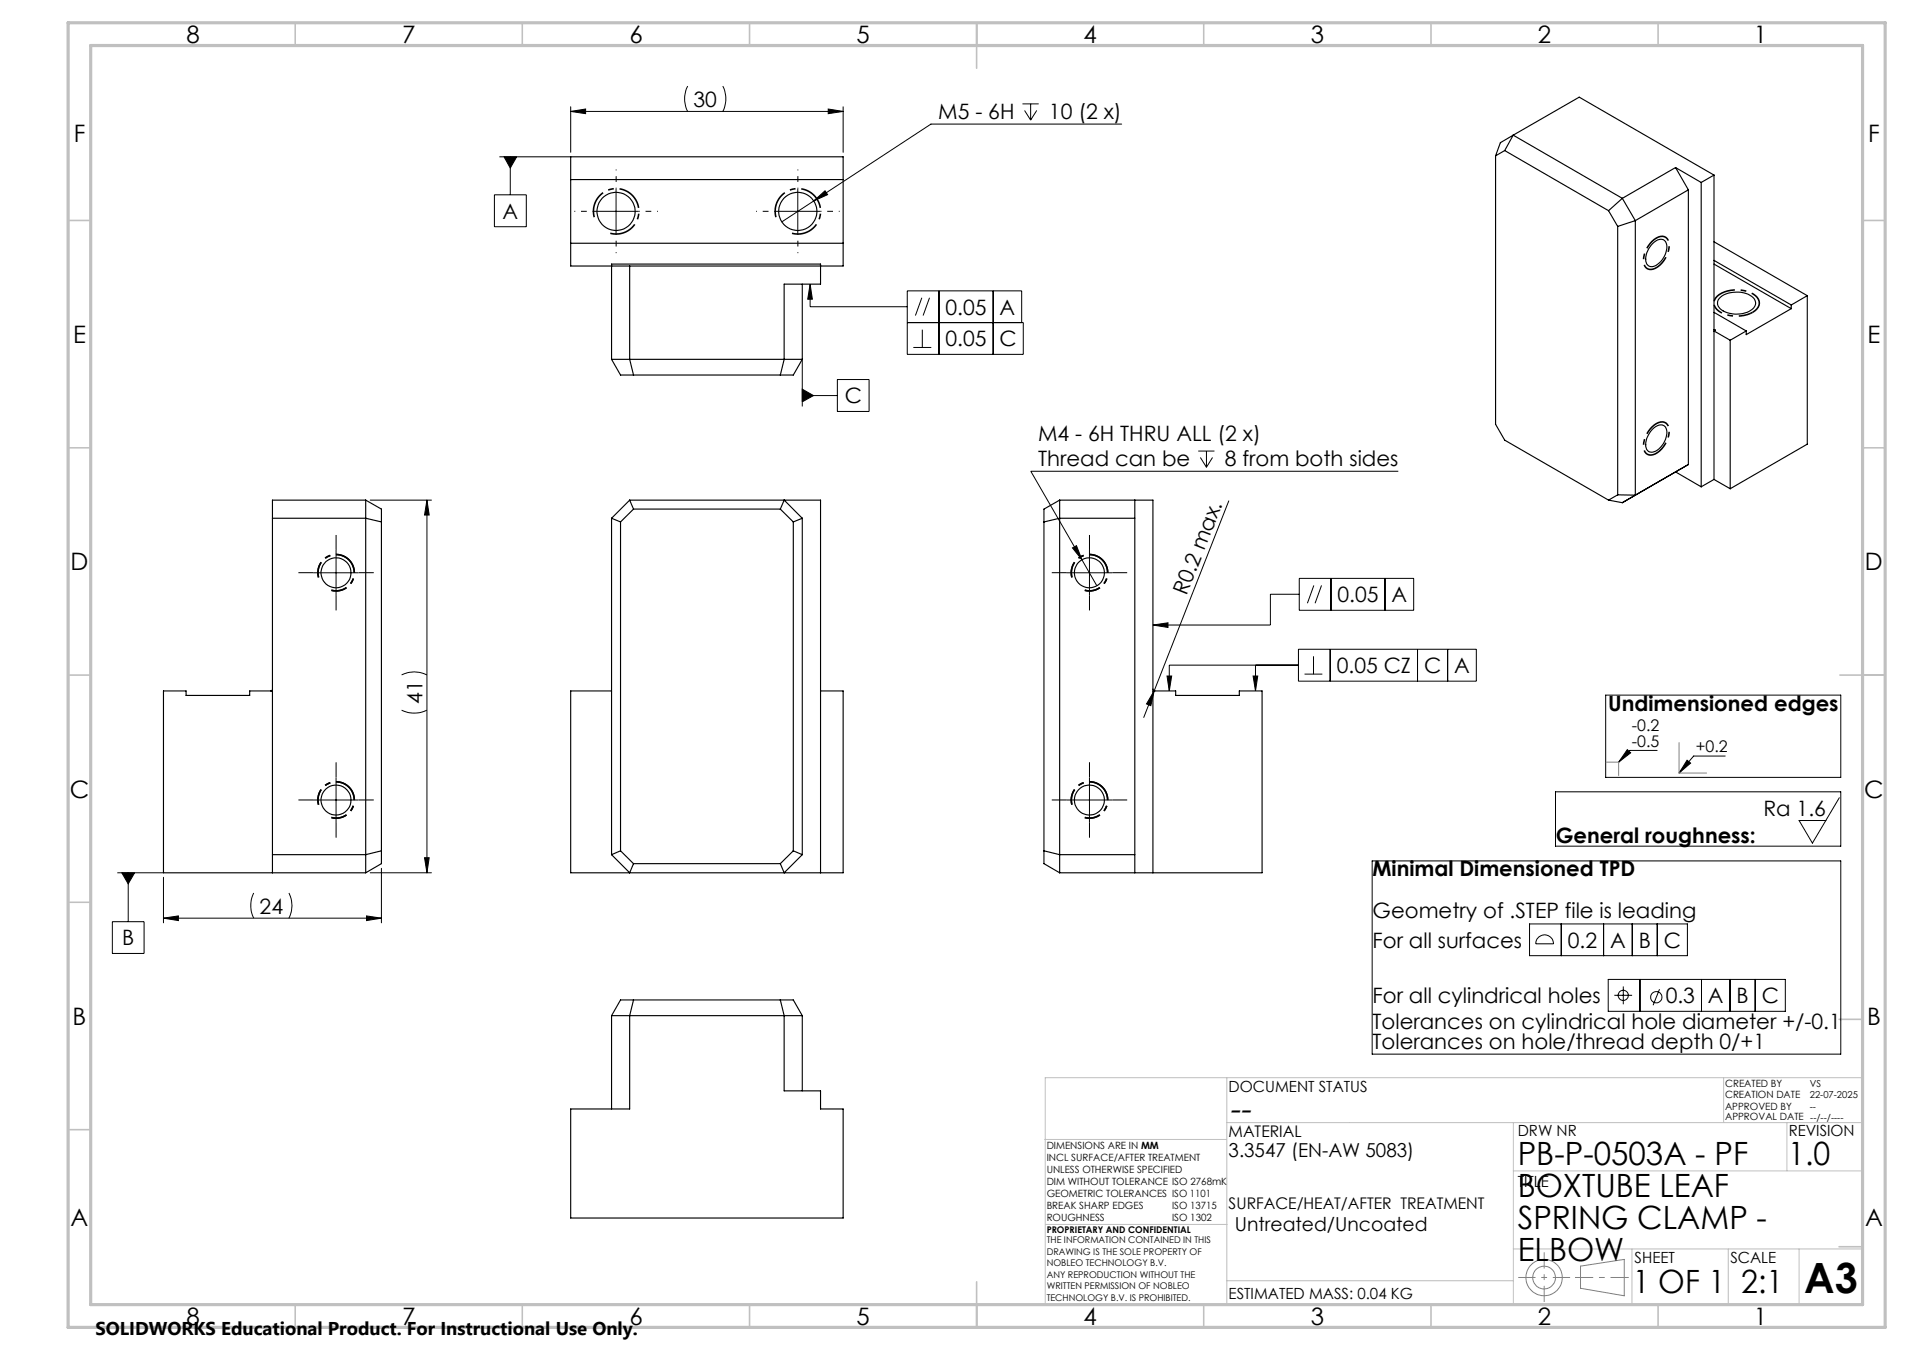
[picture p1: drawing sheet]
<svg xmlns="http://www.w3.org/2000/svg" width="420mm" height="297mm" viewBox="0 0 420 297" stroke-linecap="round" stroke-linejoin="round" font-family="sans-serif">
<g fill="none" stroke="#000" stroke-width=".22">
<path d="M151.4 18.9a6.1 6.1 0 0 0 0 5.6M159.1 18.9a6.1 6.1 0 0 1 0 5.6M109.9 34.5h15.7M110.9 34.5h2.8l-1.4 2.5zM112.3 34.5v8.4M125.6 24.5l3.3-.5v1zM125.6 23.5v10M125.6 24.5h60M182.3 24l3.3 .5-3.3 .5zM185.6 23.5v10M225.1 22.9h3.5M225.5 24.3l1.4 2.1"/>
<path d="M226.9 22.9v3.5M228.2 24.3l-1.3 2.1M246.9 27.3h-42l-25.8 16.9M108.8 42.9h7.1v7h-7.1zM130.6 46.5h10M135.6 41.5v10M170.6 46.5h10M175.6 41.5v10M179.1 44.2l2.5-2.2 .6 .8zM179.1 44.2l-7 4.6M176.6 79.1v10.3M178.3 62.5l.5 3.3h-1z"/>
<path d="M178.3 62.5v5h21.4M199.7 71h25.5v7h-25.5v-14h25.2v7M201 76.4h4M202.9 65.5l-1.4 3.9M203 72.5v3.9M204.6 65.5l-1.4 3.9M206.7 64v14M218.6 64v14M176.6 85.6l2.5 1.4-2.5 1.4zM176.6 87h7.7M184.3 83.5h7v7h-7zM263.8 99.2h3.5"/>
<path d="M265.6 99.2v3.6M81.5 110h13.5M94 110l.5 3.3h-1zM94 110v82M264.2 100.6l1.4 2.2M266.9 100.6l-1.3 2.2M270.5 110.1l-18.8 47.8M307.8 103.7h-80.9l14.5 25.2M69 126h10M74 121v10M234.8 126h10M236.1 120.5l.9-.5 1.2 3.2z"/>
<path d="M239.8 121v10M253.8 137.5l3.3-.5v1zM286 127.2h25.2v7.1h-25.2zM286 130.7h-6.4v6.8h-25.8M289.2 128.8l-1.4 3.9M290.9 128.8l-1.4 3.9M293 127.2v7.1M304.9 127.2v7.1M88.4 156.2a6.4 6.4 0 0 0 5.6 0M88.4 148.5a6.1 6.1 0 0 1 5.6 0M254.1 152l-.8 3.3-.9-.4zM256.9 148.7h1l-.5 3.3z"/>
<path d="M275.8 148.7h1.1l-.5 3.3zM276.4 146.3v5.7M285.8 142.8h39.2v7.1h-39.2zM285.8 146.3h-28.4v5.7M287.2 148.3h3.9M289.1 144.4v3.9M292.8 142.8v7.1M312 142.8v7.1M318.7 142.8v7.1M353.4 152.9h51.8v18.1h-51.8zM69 176h10M74 171v10"/>
<path d="M234.8 176h10M239.8 171v10M342.4 174.2h62.8v12h-62.8zM358.2 164.9l.8 .7-2.7 2.1zM364.8 165.1h-6l-2.5 2.6M371.4 167.2l.7 .7-2.5 2.2zM379.8 166.3h-7l-3.2 3.8M404.9 175.5l-5.9 10-3-5h5.9M25.8 192h10.2M26.8 192h2.8l-1.4 2.4zM28.2 192v10.8M36 193v10"/>
<path d="M55.8 196.5a6.4 6.4 0 0 0 0 5.5M63.6 196.5a6.1 6.1 0 0 1 0 5.5M81.5 192h13.5M84 191v12M93.5 188.7h1l-.5 3.3zM302 189.4h103.2v42.5h-103.2zM24.7 202.8h7v7h-7zM36 202l3.3-.5v1zM36 202h48M80.7 201.5l3.3 .5-3.3 .5zM336.7 203.3h34.7v7h-34.7zM338.7 206.2a1.99 1.99 0 0 1 2.1-.3 1.99 1.99 0 0 1 1.2 1.7h-3.9a1.92 1.92 0 0 1 .6-1.4z"/>
<path d="M343.7 203.3v7M353 203.3v7M354 215.5h39v7h-39zM355.4 219h3.9M357.3 217v3.9M359.3 203.3v7M361 215.5v7M364.8 203.3v7M365.3 217.6l-1.4 3.6M374.5 215.5v7M380.8 215.5v7M386.4 215.5v7"/>
<circle cx="357.3" cy="219" r="1.13"/>
<circle cx="364.6" cy="219.4" r="1.24"/>
</g>
<g fill="none" stroke="#808080" stroke-width=".22">
<path d="M353.6 167.7h2.7v2.9M369.6 163.4v6.7h6.1M347.9 278.5l9.6-1.4v8l-9.6-1.7z"/>
<circle cx="339.9" cy="281" r="2.51"/>
<circle cx="339.9" cy="281.1" r="4"/>
</g>
<path d="M334.2 281h11.4" fill="none" stroke="#808080" stroke-width=".22" stroke-dasharray="15.2 1.3 1.3 1.3" stroke-dashoffset="11.4" stroke-linecap="butt"/>
<path d="M339.9 275.5v10.9" fill="none" stroke="#808080" stroke-width=".22" stroke-dasharray="15.2 1.3 1.3 1.3" stroke-dashoffset="11.7" stroke-linecap="butt"/>
<path d="M346.7 281h11.8" fill="none" stroke="#808080" stroke-width=".22" stroke-dasharray="15.2 1.3 1.3 1.3" stroke-dashoffset="11.2" stroke-linecap="butt"/>
<g fill="none" stroke="#c0c0c0" stroke-width=".22">
<path d="M270.1 237.1v49.9M379.4 237.1v9.9M410.1 237.1h-180v49.9M230 250.7h40M270.1 247h140M333.1 257.6h77M333.1 247v40M393.3 247v10.6M230.2 269.4h39.9M333.1 274.8h77M359.2 274.8v12.2M380.4 274.8v12.2"/>
<path d="M396 274.8v12.2M270.1 281.8h63"/>
</g>
<g fill="none" stroke="#c0c0c0" stroke-width=".35">
<path d="M65 5v5M115 5v5M165 5v5M215 5v10M265 5v5M315 5v5M365 5v5M15 48.5h5M410 48.5h5M15 98.5h5M410 98.5h5M15 148.5h5"/>
<path d="M405 148.5h10M15 198.5h5M404.8 224.3h5M15 248.5h5M404.8 274.3h5M65 287v5M115 287v5M165 287v5M215 282v10M265 287v5M315 287v5M365 287v5"/>
</g>
<path d="M15 5h400v287h-400zM20 10h390v277h-390z" fill="none" stroke="#c0c0c0" stroke-width=".7"/>
<g fill="#000">
<path d="M254.1 152l-.8 3.3-.9-.4z"/>
<path d="M125.6 24.5l3.3-.5v1zM182.3 24l3.3 .5-3.3 .5zM179.1 44.2l3.1-1.4-.6-.8zM36 202l3.3-.5v1zM80.7 201.5l3.3 .5-3.3 .5z"/>
<path d="M178.3 62.5l.5 3.3h-1zM110.9 34.5l1.4 2.5 1.4-2.5zM176.6 85.6l2.5 1.4-2.5 1.4zM236.1 120.5l2.1 2.7-1.2-3.2zM256.9 148.7h1l-.5 3.3zM275.8 148.7h1.1l-.5 3.3zM253.8 137.5l3.3-.5v1zM26.8 192l1.4 2.4 1.4-2.4z"/>
<path d="M94 110l.5 3.3h-1zM93.5 188.7h1l-.5 3.3z"/>
<path d="M371.4 167.2l.7 .7-2.5 2.2zM358.2 164.9l.8 .7-2.7 2.1z"/>
</g>
<g fill="none" stroke="#000" stroke-width=".25">
<path d="M125.6 34.5h60v24h-60zM125.6 39.5h60M329.2 34.3v59l2 3.5 22.9 13.2M331.2 33.1l-2 1.2M331.2 33.1l22.9 13.3M333.1 29.7l14.5-8.3 29.7 17.1M333.1 29.7l24 13.9M333.1 29.7l-1.9 3.4M333.1 29.7l-2.8 1.7-1.1 2.9M368.8 36.9l5.7 3.2M368.8 36.9l-11.7 6.7M368.8 36.9l2.9 4.9"/>
<path d="M377.3 38.5l-2.8 1.6M377.3 38.5v34M125.6 53.5h60M138.6 58.5v20.6l.9 3.4M354.1 46.4l2 3.4M356.1 49.8v59.1M357.1 43.6l-3 2.8M357.1 43.6l2.9 4.9M360 48.5l-3.9 1.3M360 48.5v60.4M363.8 53.6a1.9 1.9 0 0 1 2.8-.5 4.3 4.3 0 0 1-1.8 5.1 1.53 1.53 0 0 1-1.9 .3 1.53 1.53 0 0 1-.6-1.9l.6-1.9zM371.7 41.8l-11.7 6.7"/>
<path d="M371.7 41.8v60.4l-11.7 6.7M374.5 40.1v67M377.3 58.1l17 9.8M377.3 57.3l17 9.8M377.3 53.2l20.5 11.8M134.6 79.1v-21h46v4.4h-8v16.6l-.8 3.4M134.6 79.1h42M134.6 79.1l2 3.4h38l2-3.4M176.6 62.5v16.6M377.3 72.5l.1 .2 .2-.1M377.3 72.8v32.7M377.3 72.8l3.6 2.1"/>
<path d="M377.3 68.7l7.1 4.1M377.3 72.5l.3 .1M377.6 72.6l-.3 .2M378.7 65.4a6.1 6.1 0 0 1 7.2 .1 1.8 1.8 0 0 1-.9 3 5.9 5.9 0 0 1-6.6-.9l-.3-.7v-.6zM380.9 74.9v32.6M384.4 72.8l-3.5 2.1M394.3 67.9l-9.9 5.7v-.8M394.3 67.1v.8M397.8 65v32.7l-16.9 9.8M397.8 65l-3.5 2.1M363.8 94.4a1.9 1.9 0 0 1 2.8-.5 4.4 4.4 0 0 1-1.8 5.1 1.47 1.47 0 0 1-1.7 .4 1.47 1.47 0 0 1-.8-1.6 5.3 5.3 0 0 1 1.5-3.4zM60 114h20.5l3.5 .8"/>
<path d="M80.5 110h-20.5v41.7l-.4 .3M80.5 110v82M80.5 110l3.5 2v78l-3.5 2M134.6 114l2 .8M134.6 114v74M136.6 114.8v72.4M138.6 110l-4 4M138.6 110l.9 2M138.6 110h42v82M139.5 112l-2.9 2.8M139.5 112h32.3M171.8 112l.8-2 4 4"/>
<path d="M171.8 112l2.8 2.8M174.6 114.8v72.4M176.6 114l-2 .8M176.6 114v74M233.3 110h20.5v41.6l.1 .3 .3 .1M233.3 110v82M233.3 110l-3.5 2v78l3.5 2M249.8 110v82M249.8 114h-16.5l-3.5 .8M356.1 108.9h3.9M356.1 108.9l-2 1.1M374.5 107.1l-5.7-3.3-11.7 6.8-3-.6"/>
<path d="M377.3 105.5l-2.8 1.6M377.3 105.5l3.6 2M134.6 152h-9v40h60v-40h-5M60 192v-40h-5v1h-14v-1h-5v40h44.5M84 187.2l-3.5 .8h-20.5M134.6 188l4 4 .9-2M136.6 187.2l-2 .8M136.6 187.2l2.9 2.8M139.5 190h32.3M174.6 187.2l-2.8 2.8M174.6 187.2l2 .8M176.6 188l-4 4-.8-2"/>
<path d="M229.8 187.2l3.5 .8h16.5M233.3 192h44.5v-40h-5v1h-14v-1h-5v40M139.5 220l-.9 3.4v20.6h-13v24h60v-24h-5v-4h-8v-16.6l-.8-3.4M134.6 223.4v20.6M134.6 223.4h42M134.6 223.4l2-3.4h38l2 3.4M176.6 223.4v16.6"/>
<circle cx="135.6" cy="46.5" r="4.2"/>
<circle cx="175.6" cy="46.5" r="4.2"/>
<circle cx="74" cy="126" r="3.3"/>
<circle cx="239.8" cy="126" r="3.3"/>
<circle cx="74" cy="176" r="3.3"/>
<circle cx="239.8" cy="176" r="3.3"/>
</g>
<path d="M385.2 69a7.4 7.4 0 0 1-7.3-.9l-.6-1" fill="none" stroke="#000" stroke-width=".35" stroke-dasharray="6.3 1.3 1.3 1.3" stroke-dashoffset="3.8" stroke-linecap="butt"/>
<path d="M377.3 66.3a4.2 4.2 0 0 1 3.7-2.4 6.1 6.1 0 0 1 6.1 1.9 2.11 2.11 0 0 1-1.3 2.9" fill="none" stroke="#000" stroke-width=".35" stroke-dasharray="6.3 1.3 1.3 1.3" stroke-dashoffset=".8" stroke-linecap="butt"/>
<path d="M364.6 52.4a1.71 1.71 0 0 1 1.9-.3 1.71 1.71 0 0 1 .9 1.8 5.6 5.6 0 0 1-4 5.4 1.7 1.7 0 0 1-1.6-2.2 6.3 6.3 0 0 1 2.8-4.7M364.6 93.2a1.71 1.71 0 0 1 1.9-.2 1.71 1.71 0 0 1 .9 1.7 5.6 5.6 0 0 1-4 5.4 1.7 1.7 0 0 1-1.6-2.1 6.3 6.3 0 0 1 2.8-4.8" fill="none" stroke="#000" stroke-width=".35" stroke-dasharray="6.3 1.3 1.3 1.3" stroke-dashoffset="3.3" stroke-linecap="butt"/>
<path d="M134.3 51.3a5 5 0 0 0 6.3-4.4 5 5 0 0 0-5.4-5.4 5 5 0 0 0-4.4 6.3M174.3 51.3a5 5 0 0 0 6.3-4.4 5 5 0 0 0-5.4-5.4 5 5 0 0 0-4.4 6.3" fill="none" stroke="#000" stroke-width=".35" stroke-dasharray="6.3 1.3 1.3 1.3" stroke-dashoffset=".2" stroke-linecap="butt"/>
<path d="M72.9 129.9a4 4 0 0 0 5.1-3.6 4 4 0 0 0-4.4-4.3 4 4 0 0 0-3.5 5M238.8 129.9a4 4 0 0 0 5-3.6 4 4 0 0 0-4.3-4.3 4 4 0 0 0-3.5 5M72.9 179.9a4 4 0 0 0 5.1-3.6 4 4 0 0 0-4.4-4.3 4 4 0 0 0-3.5 5M238.8 179.9a4 4 0 0 0 5-3.6 4 4 0 0 0-4.3-4.3 4 4 0 0 0-3.5 5" fill="none" stroke="#000" stroke-width=".35" stroke-dasharray="6.3 1.3 1.3 1.3" stroke-dashoffset="2.9" stroke-linecap="butt"/>
<path d="M385.8 68.7l-.6 .3" fill="none" stroke="#000" stroke-width=".35" stroke-dasharray="6.3 1.3 1.3 1.3" stroke-linecap="butt"/>
<path d="M130.6 46.5h-4.2M135.6 41.5v-4.2M135.6 51.5v4.2M140.6 46.5h4.2M170.6 46.5h-4.2M175.6 41.5v-4.2M175.6 51.5v4.2M180.6 46.5h4.2" fill="none" stroke="#000" stroke-width=".22" stroke-dasharray="15.2 1.3 1.3 1.3" stroke-dashoffset="15" stroke-linecap="butt"/>
<g fill="none" stroke="#000" stroke-width=".22" stroke-dasharray="15.2 1.3 1.3 1.3" stroke-linecap="butt">
<path d="M69 126h-3.3M74 121v-3.3M74 131v3.3M79 126h3.3M234.8 126h-3.3M239.8 121v-3.3M239.8 131v3.3M244.8 126h3.3M69 176h-3.3M74 171v-3.3M79 176h3.3M234.8 176h-3.3"/>
<path d="M239.8 171v-3.3M244.8 176h3.3M74 181v3.3M239.8 181v3.3"/>
</g>
<text font-size="9.2" x="397.2" y="284.5">A3</text>
<text font-size="7.3" x="270.4" y="246.3">--</text>
<g font-size="7.1">
<text x="334.1" y="256.2">PB-P-0503A - PF</text>
<text x="393.6" y="256.2">1.0</text>
<text x="334.1" y="263.3">BOXTUBE LEAF</text>
<text x="334.1" y="270.3">SPRING CLAMP -</text>
<text x="334.1" y="277.4">ELBOW</text>
<text x="359.4" y="284.5">1 OF 1</text>
<text x="383.3" y="284.5">2:1</text>
</g>
<g font-size="5.3">
<text x="41" y="9.5">8</text>
<text x="88.5" y="9.5">7</text>
<text x="138.5" y="9.5">6</text>
<text x="188.5" y="9.5">5</text>
<text x="238.5" y="9.5">4</text>
<text x="288.5" y="9.5">3</text>
<text x="338.5" y="9.5">2</text>
<text x="386" y="9.5">1</text>
<text x="16.2" y="31.3">F</text>
<text x="411.2" y="31.3">F</text>
<text x="16.1" y="75.5">E</text>
<text x="411.1" y="75.5">E</text>
<text x="15.5" y="125.5">D</text>
<text x="410.5" y="125.5">D</text>
<text x="15.4" y="175.5">C</text>
<text x="410.4" y="175.5">C</text>
<text x="16" y="225.5">B</text>
<text x="411" y="225.5">B</text>
<text x="15.5" y="269.8">A</text>
<text x="410.5" y="269.8">A</text>
<text x="41" y="291.5">8</text>
<text x="88.5" y="291.5">7</text>
<text x="138.5" y="291.5">6</text>
<text x="188.5" y="291.5">5</text>
<text x="238.5" y="291.5">4</text>
<text x="288.5" y="291.5">3</text>
<text x="338.5" y="291.5">2</text>
<text x="386" y="291.5">1</text>
</g>
<g font-size="4.7">
<text x="152.7" y="23.5">30</text>
<text x="206.5" y="26.2">M5 - 6H</text>
<text x="230.9" y="26.2">10 (2 x)</text>
<text x="110.6" y="48.1">A</text>
<text x="208.1" y="69.2">0.05</text>
<text x="220" y="69.2">A</text>
<text x="208.1" y="76.2">0.05</text>
<text x="220" y="76.2">C</text>
<text x="185.9" y="88.8">C</text>
<text x="228.5" y="97">M4 - 6H THRU ALL (2 x)</text>
<text x="228.5" y="102.6">Thread can be</text>
<text x="269.6" y="102.6">8 from both sides</text>
<text x="261.2" y="131.1" transform="rotate(-69 261.2 131.1)">R0.2 max.</text>
<text x="294.4" y="132.5">0.05</text>
<text x="306.3" y="132.5">A</text>
<text x="294.2" y="148.1">0.05 CZ</text>
<text x="313.5" y="148.1">C</text>
<text x="320.1" y="148.1">A</text>
<text x="93" y="154.9" transform="rotate(-90 93 154.9)">41</text>
<text x="354" y="156.4">Undimensioned edges</text>
<text x="388.2" y="179.5">Ra 1.6</text>
<text x="342.5" y="185.5">General roughness:</text>
<text x="302.1" y="192.8">Minimal Dimensioned TPD</text>
<text x="57.2" y="201">24</text>
<text x="302.1" y="201.9">Geometry of .STEP file is leading</text>
<text x="26.9" y="208">B</text>
<text x="302.1" y="208.5">For all surfaces</text>
<text x="345.1" y="208.5">0.2</text>
<text x="354.4" y="208.5">A</text>
<text x="360.7" y="208.5">B</text>
<text x="366.3" y="208.5">C</text>
<text x="302.1" y="220.7">For all cylindrical holes</text>
<text x="366.7" y="220.7">0.3</text>
<text x="376" y="220.7">A</text>
<text x="382.3" y="220.7">B</text>
<text x="387.8" y="220.7">C</text>
<text x="302.1" y="226.3">Tolerances on cylindrical hole diameter +/-0.1</text>
<text x="302.1" y="230.9">Tolerances on hole/thread depth 0/+1</text>
</g>
<g font-size="4.2">
<text x="270.4" y="254.6">3.3547 (EN-AW 5083)</text>
<text x="271.8" y="270.8">Untreated/Uncoated</text>
</g>
<text font-size="4.1" x="21" y="293.7">SOLIDWORKS Educational Product. For Instructional Use Only.</text>
<g font-size="3.5">
<text x="359.2" y="160.9">-0.2</text>
<text x="359.2" y="164.3">-0.5</text>
<text x="373.3" y="165.5">+0.2</text>
<text x="270.4" y="250.1">MATERIAL</text>
<text x="270.4" y="266">SURFACE/HEAT/AFTER TREATMENT</text>
</g>
<g font-size="3.4">
<text x="270.4" y="240.2">DOCUMENT STATUS</text>
<text x="334.1" y="250">DRW NR</text>
<text x="393.7" y="250">REVISION</text>
<text x="334.1" y="261.1">TITLE</text>
<text x="359.8" y="277.9">SHEET</text>
<text x="380.9" y="277.9">SCALE</text>
<text x="270.4" y="285.7">ESTIMATED MASS: 0.04 KG</text>
</g>
<g font-size="2.2">
<text x="379.7" y="239.1">CREATED BY</text>
<text x="379.7" y="244.2">APPROVED BY</text>
<text x="379.7" y="241.6">CREATION DATE</text>
<text x="379.7" y="246.5">APPROVAL DATE --/--/----</text>
<text x="230.4" y="252.7">DIMENSIONS ARE IN MM</text>
<text x="230.4" y="255.4">INCL SURFACE/AFTER TREATMENT</text>
<text x="230.4" y="258">UNLESS OTHERWISE SPECIFIED</text>
<text x="230.4" y="260.7">DIM WITHOUT TOLERANCE ISO 2768mK</text>
<text x="230.4" y="263.3">GEOMETRIC TOLERANCES ISO 1101</text>
<text x="230.4" y="266">BREAK SHARP EDGES</text>
<text x="230.4" y="268.6">ROUGHNESS</text>
<text x="258" y="266">ISO 13715</text>
<text x="258" y="268.7">ISO 1302</text>
</g>
<g font-size="2.1">
<text x="398.4" y="239.1">VS</text>
<text x="398.4" y="244.2">--</text>
<text x="398.4" y="241.7">22-07-2025</text>
</g>
<g font-size="2">
<text x="230.4" y="271.3">PROPRIETARY AND CONFIDENTIAL</text>
<text x="230.4" y="273.5">THE INFORMATION CONTAINED IN THIS</text>
<text x="230.4" y="276.1">DRAWING IS THE SOLE PROPERTY OF</text>
<text x="230.4" y="278.6">NOBLEO TECHNOLOGY B.V.</text>
<text x="230.4" y="281.1">ANY REPRODUCTION WITHOUT THE</text>
<text x="230.4" y="283.6">WRITTEN PERMISSION OF NOBLEO</text>
<text x="230.4" y="286.2">TECHNOLOGY B.V. IS PROHIBITED.</text>
</g>
</svg>
